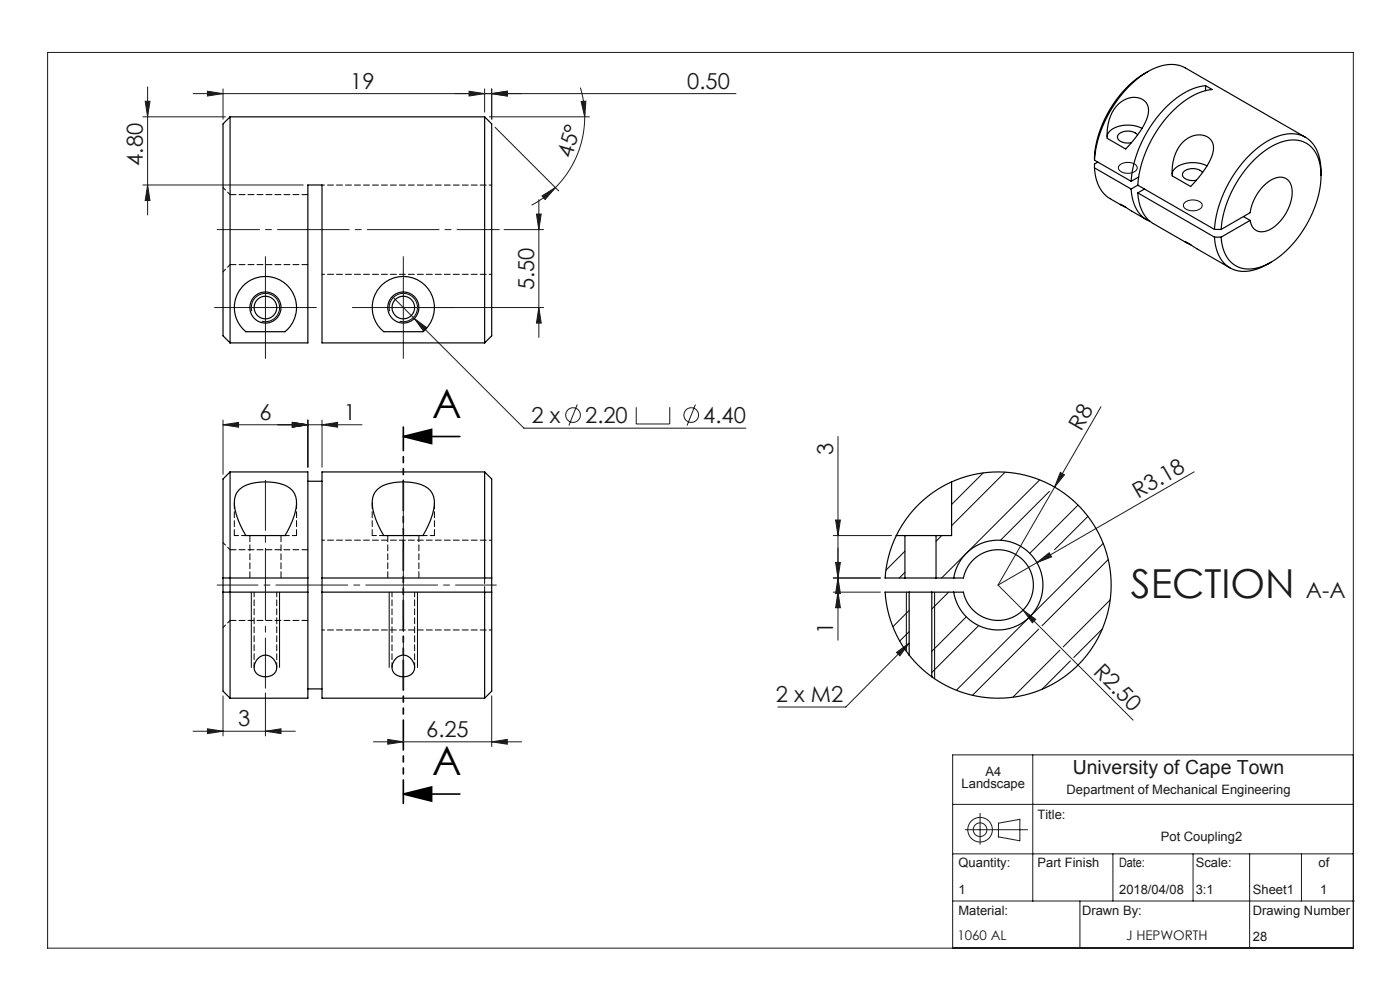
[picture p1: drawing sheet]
<svg xmlns="http://www.w3.org/2000/svg" width="297mm" height="210mm" viewBox="0 0 297 210" stroke-linecap="round" stroke-linejoin="round" font-family="sans-serif">
<g fill="none" stroke="#191924" stroke-width=".21">
<path d="M10.1 11.1h277v190h-277zM31.3 18.4v27.2M41 19.9h115.1M44 19.4l3.3 .5-3.3 .5zM47.3 18.9v6.4M99.5 19.4l3.3 .5-3.3 .5zM102.8 18.9v4.9M104.3 19.9l3.3-.5v1zM104.3 18.9v6.4M123.1 18.6a21.2 21.2 0 0 1 .9 6.2M30.3 24.8h17.5M30.3 39.2h34"/>
<path d="M30.8 21.5h1l-.5 3.3zM31.3 39.2l.5 3.3h-1zM103.8 24.8h21.2M105 27l13.5 13.5M117.8 39.8a21.2 21.2 0 0 1-5 3.7M123.3 21.5h1l-.3 3.3zM124 24.8a21.2 21.2 0 0 1-6.2 15M56.3 57.7v15M85.6 57.7v15M106.9 48.7h8.4M113.8 45.4h1l-.5 3.3zM114.3 42.4v29.2"/>
<path d="M115 41.6l2.8-1.8-2.2 2.5zM48.8 65.2h15M78.1 65.2h37.2M83.2 62.9l27.9 27.9h47.2M87.9 67.6l2.7 1.9-.7 .8zM114.3 65.2l.5 3.3h-1zM47.3 90.1l3.3-.5v1zM47.3 89.1v11.5M47.3 90.1h29.5M62 89.6l3.3 .5-3.3 .5zM65.3 89.1v10M68.3 90.1l3.3-.5v1z"/>
<path d="M68.3 89.1v10M122.5 85.8l-1.8 4.5M135 86.4v3.5h7.1v-3.5M147.5 85.8l-1.8 4.5M177.8 92.6v43.2M233.6 86.3l-9.9 17M176.8 113.6h12.3M177.3 110.3h1l-.5 3.3zM177.3 119.3h1l-.5 3.3zM220 119.3l2.6-2 .5 .8zM220 119.3l-8.3 4.8M223.7 103.3l-12 20.8"/>
<path d="M224.9 100.2l.9 .5-2.1 2.6zM253.3 100.1l-33.3 19.2M176.8 122.6h10M176.8 125.6h10M177.8 122.6l.5 3.3h-1zM177.8 125.6l.5 3.3h-1zM190.2 138.4l2.7-2-2 2.7zM192.9 136.4l-13.5 13.6h-14.4M211.7 124.1l5.3 5.3M217 129.4l2.7 2-.7 .7zM217 129.4l23.4 23.4M41 155.1h21.7"/>
<path d="M44 154.6l3.3 .5-3.3 .5zM47.3 147.6v8.5M56.3 155.1l3.3-.5v1zM56.3 147v9.1M79.2 157.4h31.5M82.3 156.8l3.3 .6-3.3 .5zM104.3 157.4l3.3-.6v1.1zM104.3 147.6v10.8M202.1 170.6h85M204.8 176h13.2M207.9 172.5v6.6M211.8 177.5l4.5 .8"/>
<path d="M211.8 177.5v-2.9l4.6-.8v4.6M219.1 160.1v31M287.1 160.1h-85v41M202.1 191.1h85.2M202.1 181.1h85M229.1 191.1v10M236.1 181.1v10M253.1 181.1v10M265.1 181.1v20M276.1 181.1v10"/>
<circle cx="121.6" cy="88" r="1.56"/>
<circle cx="146.6" cy="88" r="1.56"/>
<circle cx="207.9" cy="176" r="1.45"/>
<circle cx="207.9" cy="176" r="2.61"/>
</g>
<path d="M85.6 92.6h12M85.6 92.6l6-1.5v3zM85.6 168.4h12M85.6 168.4l6-1.5v3z" fill="none" stroke="#000" stroke-width=".35"/>
<path d="M237.5 35.1a2.67 2.67 0 0 1 3.7 .2 1.35 1.35 0 0 1-1.6 1.4 1.84 1.84 0 0 1-2.3-1.2zM251.3 43a2.67 2.67 0 0 1 3.7 .3 1.35 1.35 0 0 1-1.6 1.4 1.84 1.84 0 0 1-2.3-1.2zM53.4 66a3 3 0 0 1 2.6-3.8 3 3 0 0 1 3.3 3.3 3 3 0 0 1-3.8 2.6M82.7 66a3 3 0 0 1 2.6-3.8 3 3 0 0 1 3.2 3.3 3 3 0 0 1-3.7 2.6M53.3 125.6v16M59.3 125.6v16M82.6 125.6v16M88.6 125.6v16M192.3 125.6v12.6M198.3 125.6v18.4" fill="none" stroke="#000" stroke-width=".21"/>
<path d="M85.6 90.6v79.8" fill="none" stroke="#000" stroke-width=".35" stroke-dasharray="6.3 1.3 1.3 1.3 1.3 1.3" stroke-dashoffset="1.4"/>
<path d="M46.1 48.7h59.8" fill="none" stroke="#191924" stroke-width=".21" stroke-dasharray="15.2 1.3 1.3 1.3" stroke-dashoffset="6.3"/>
<path d="M46.1 124.1h59.2" fill="none" stroke="#191924" stroke-width=".21" stroke-dasharray="15.2 1.3 1.3 1.3" stroke-dashoffset="6.6"/>
<path d="M85.6 145.8v-44" fill="none" stroke="#191924" stroke-width=".21" stroke-dasharray="15.2 1.3 1.3 1.3" stroke-dashoffset="4.7"/>
<path d="M56.3 146v-44.1" fill="none" stroke="#191924" stroke-width=".21" stroke-dasharray="15.2 1.3 1.3 1.3" stroke-dashoffset="4.6"/>
<path d="M56.3 57.7v-3.3M85.6 57.7v-3.3M48.8 65.2h-3.3M56.3 72.7v3.3M63.8 65.2h3.3M78.1 65.2h-3.3M85.6 72.7v3.3M93.1 65.2h3.3" fill="none" stroke="#191924" stroke-width=".21" stroke-dasharray="15.2 1.3 1.3 1.3"/>
<path d="M85.6 92.6l6-1.5v3zM85.6 168.4l6-1.5v3z" fill="#000"/>
<g fill="#191924">
<path d="M87.9 67.6l2.7 1.9-.7 .8z"/>
<path d="M220 119.3l2.6-2 .5 .8z"/>
<path d="M224.9 100.2l.9 .5-2.1 2.6z"/>
<path d="M217 129.4l2.7 2-.7 .7z"/>
<path d="M190.2 138.4l2.7-2-2 2.7z"/>
<path d="M104.3 157.4l3.3-.6v1.1zM82.3 156.8l3.3 .6-3.3 .5z"/>
<path d="M99.5 19.4l3.3 .5-3.3 .5zM104.3 19.9l3.3-.5v1z"/>
<path d="M104.3 19.9l3.3-.5v1zM44 19.4l3.3 .5-3.3 .5z"/>
<path d="M62 89.6l3.3 .5-3.3 .5zM47.3 90.1l3.3-.5v1zM56.3 155.1l3.3-.5v1zM44 154.6l3.3 .5-3.3 .5zM68.3 90.1l3.3-.5v1zM62 89.6l3.3 .5-3.3 .5z"/>
<path d="M115 41.6l2.8-1.8-2.2 2.5zM123.3 21.5h1l-.3 3.3z"/>
<path d="M114.3 65.2l.5 3.3h-1zM113.8 45.4h1l-.5 3.3zM31.3 39.2l.5 3.3h-1zM30.8 21.5h1l-.5 3.3z"/>
<path d="M177.8 122.6l.5 3.3h-1zM177.3 110.3h1l-.5 3.3z"/>
<path d="M177.3 119.3h1l-.5 3.3zM177.8 125.6l.5 3.3h-1z"/>
</g>
<g fill="none" stroke="#000" stroke-width=".25">
<path d="M243.5 15.2a23.2 23.2 0 0 0-11.3 18.8M255.8 18.2l1.4 .8a15.7 15.7 0 0 0-9.9 6.2 25.3 25.3 0 0 0-5.9 14.1M255.8 18.2a15.7 15.7 0 0 0-10 6.2 25.3 25.3 0 0 0-5.8 14.1M255.8 18.2v1M48.8 24.8v47.9M48.8 24.8l-1.5 1.5v44.9l1.5 1.5M48.8 24.8h54M102.8 24.8v47.9M102.8 24.8l1.5 1.5v44.9l-1.5 1.5M232.2 35.6a7.6 7.6 0 0 0 3.3 6.5l2.4 1.4M232.2 34l7.8 4.5M232.2 35.6l7.8 4.5"/>
<path d="M232.9 34.4l-.7 .4v.8M237.2 22.1a4.3 4.3 0 0 1 5.6-.7 3.7 3.7 0 0 1 .2 4.6 23.4 23.4 0 0 1-4.2 5.6l-3.9-2.3a9.3 9.3 0 0 1 2.3-7.2zM241.3 28.6a2.85 2.85 0 0 0-4.2 .3 1.61 1.61 0 0 0 1.9 1.4h1M241.4 39.3l16.2 9.4M241.4 39.3l-1.4 .8M241.6 37.5l-1.6 1M242.3 27.2a6.4 6.4 0 0 0-7 .7l-.4 1M251 30.1a4.3 4.3 0 0 1 5.6-.7 3.7 3.7 0 0 1 .2 4.5 23.4 23.4 0 0 1-4.2 5.7l-3.9-2.3a9.3 9.3 0 0 1 2.3-7.2zM255.1 36.6a2.85 2.85 0 0 0-4.2 .2 1.61 1.61 0 0 0 1.9 1.5l1-.1M256.1 35.2a6.4 6.4 0 0 0-7 .7l-.4 1M276.9 29.1l-25.4-14.7a7.9 7.9 0 0 0-8 .8 25.2 25.2 0 0 0-11.3 18.8M280.2 37.3a9.1 9.1 0 0 0-2.7-7.8 7.3 7.3 0 0 0-7.9 .1 24.9 24.9 0 0 0-12 19.1"/>
<path d="M238.8 44l-1.1-.7 5.6 3.3M240 40.1a7.2 7.2 0 0 0 4 6.9M241.4 40.9a7.6 7.6 0 0 0 3.3 6.5l7 4.1M241.4 40.9l16.2 9.4M242.8 40.1l-1.4 .8M252.6 51.9l-1.1-.6 9.4 5.5M257.6 50.3a7.2 7.2 0 0 0 4 6.9 8.5 8.5 0 0 0 7.3-1.2l.7-.4M259.1 48.7a23.4 23.4 0 0 1 11.2-17.9 6.7 6.7 0 0 1 7.6 .1 9.2 9.2 0 0 1 2.2 8.3 23.5 23.5 0 0 1-10.9 16.7 6.8 6.8 0 0 1-7.7 0 7.6 7.6 0 0 1-2.4-5.6M259.1 50.3h-1.5M259.1 48.7h-1.5M263.8 45.9l1.4 .9M265.2 46.8a2.61 2.61 0 0 0 1.5 2.2 2.61 2.61 0 0 0 2.8-.3 9.5 9.5 0 0 0 4.5-9.1 2.59 2.59 0 0 0-4.2-1.5 10 10 0 0 0-4.6 7l-6.1 3.6"/>
<path d="M265.2 46.8l-6.1 3.5M48.8 72.7h16.5v-33.5h3v33.5h34.5M51.5 60.8a6.6 6.6 0 0 1 9.6-.1 6.6 6.6 0 0 1-.6 9.7h-8.3a6.6 6.6 0 0 1-.7-9.6zM80.7 60.8a6.6 6.6 0 0 1 9.7-.1 6.6 6.6 0 0 1-.7 9.7h-8.3a6.6 6.6 0 0 1-.7-9.6zM48.8 100.1h16.5v22.5M48.8 100.1v48M48.8 100.1l-1.5 1.5v21M50.8 103.8a8.9 8.9 0 0 1 6.6-1.5 6.1 6.1 0 0 1 5.1 2.4 6.9 6.9 0 0 1-.4 5.6l-1.6 3.3h-8.3a12.3 12.3 0 0 1-2.4-8l.5-1.2zM65.3 102.1h3M80 103.8a8.9 8.9 0 0 1 6.6-1.5 6.1 6.1 0 0 1 5.1 2.4 6.9 6.9 0 0 1-.4 5.6l-1.6 3.3h-8.3a12.3 12.3 0 0 1-2.3-8l.4-1.2zM102.8 100.1v22.5M102.8 100.1h-34.5v22.5"/>
<path d="M102.8 100.1l1.5 1.5v21M190.1 113.6a24 24 0 0 0-2.3 9h4.2M190.1 113.6h1.9M192 113.6h6.6M192 113.6v9M198.6 113.6v9M201.9 102.2a24 24 0 0 0-11.8 11.4M201.9 102.2a24 24 0 0 1 33.7 24.3 24 24 0 0 1-37.9 17.1M201.9 102.2v11.4h-3.3M47.3 125.6v21l1.5 1.5M47.3 122.6v3M47.3 125.6h18"/>
<path d="M47.3 122.6h18M54.7 139.7a2.34 2.34 0 0 1 3.3 .1 2.34 2.34 0 0 1 0 3.3 2.8 2.8 0 0 1-3.9-.7 2.52 2.52 0 0 1 .6-2.7zM65.3 125.6v22.5h-16.5M65.3 122.6v3M68.3 125.6v22.5h34.5M68.3 122.6v3M68.3 125.6h36M68.3 122.6h36M84 139.7a2.34 2.34 0 0 1 3.3 .1 2.34 2.34 0 0 1-.1 3.3 2.8 2.8 0 0 1-3.9-.7 2.52 2.52 0 0 1 .7-2.7zM102.8 125.6v22.5M104.3 125.6v21l-1.5 1.5M104.3 122.6v3"/>
<path d="M192 122.6h6.6M192.9 125.6h4.8M192.9 139a24 24 0 0 0 4.8 4.6M192.9 125.6h-5.1a24 24 0 0 0 5.1 13.4M192.9 125.6v13.4M197.7 125.6v18M198.6 122.6h5.8a7.5 7.5 0 0 1 11.5-4.7 7.5 7.5 0 0 1 0 12.4 7.5 7.5 0 0 1-11.5-4.7h-6.7M202.3 122.6a9.5 9.5 0 0 1 14.6-6.5 9.5 9.5 0 0 1 0 16 9.5 9.5 0 0 1-14.6-6.5M65.3 146.1h3"/>
<circle cx="56.3" cy="65.2" r="3.3"/>
<circle cx="56.3" cy="65.2" r="2.4"/>
<circle cx="85.6" cy="65.2" r="2.4"/>
<circle cx="85.6" cy="65.2" r="3.3"/>
</g>
<path d="M102.8 122.6v3" fill="none" stroke="#000" stroke-width=".21" stroke-dasharray="1.3 .6" stroke-dashoffset=".1"/>
<path d="M49.7 113.6h2.5M60.5 113.6h2.4M79 113.6h2.4M89.7 113.6h2.5" fill="none" stroke="#000" stroke-width=".21" stroke-dasharray="1.3 .6" stroke-dashoffset=".4"/>
<path d="M48.8 56.1h16.5M65.3 41.3h-16.5M49.7 106.6v7M62.9 113.6v-7M65.3 116.6h-16.5M79 106.6v7M92.2 113.6v-7M48.8 131.6h16.5" fill="none" stroke="#000" stroke-width=".21" stroke-dasharray="1.3 .6"/>
<path d="M53 113.6v9M82.3 113.6v9M59.6 122.6v-9M88.9 122.6v-9" fill="none" stroke="#000" stroke-width=".21" stroke-dasharray="1.3 .6" stroke-dashoffset="-.1"/>
<path d="M53.9 125.6v16M83.2 125.6v16M58.7 141.6v-16M88 141.6v-16" fill="none" stroke="#000" stroke-width=".21" stroke-dasharray="1.3 .6" stroke-dashoffset=".3"/>
<path d="M104.3 39.3h-36M68.3 58.2h36M104.3 114.6h-36M68.3 133.6h36" fill="none" stroke="#000" stroke-width=".21" stroke-dasharray="1.3 .6" stroke-dashoffset=".7"/>
<path d="M47.3 57.7l1.5-1.6M48.8 41.3l-1.5-1.5M48.8 116.6l-1.5-1.5M47.3 133.1l1.5-1.5" fill="none" stroke="#000" stroke-width=".21" stroke-dasharray="1.3 .6" stroke-dashoffset=".5"/>
<g fill="none" stroke="#000" stroke-width=".21">
<path d="M192 116.9l-4.1 4.1M199.8 113.6l-1.2 1.2M208.6 100.3l-6.7 6.7M213.2 100.2l-11.3 11.3M220.6 101.8l-20.8 20.8M222.6 104.2l-10.3 10.4M228.7 107.1l-10.2 10.3M230.8 109.5l-7.1 7.1M234 115.3l-31.1 31.1M235.1 118.7l-14 14M187.8 125.6h.1M192 121.4l-1.2 1.2"/>
<path d="M192.9 134l-2 2M192.9 129.5l-3.5 3.4M201.2 125.6l-3.5 3.6M205 130.8l-7.3 7.4M207.6 132.7l-9.9 9.9M220.4 133.4l-14.1 14.1M224.8 137.9l-9.9 10M233.8 133.4l-6 6.1M235.5 127.3l-9.9 9.9M227.1 140.2l-6.1 6"/>
</g>
<g font-size="8.5">
<text x="91.7" y="88.6">A</text>
<text x="91.7" y="164.5">A</text>
</g>
<text font-size="8.5" fill="#191924" x="239.9" y="126.9">SECTION</text>
<g font-size="4.7" fill="#191924">
<text x="74.3" y="18.8">19</text>
<text x="145.8" y="18.8">0.50</text>
<text x="30.3" y="35.2" transform="rotate(-90 30.3 35.2)">4.80</text>
<text x="121.3" y="33.7" transform="rotate(-74 121.3 33.7)">45°</text>
<text x="113.3" y="61.5" transform="rotate(-90 113.3 61.5)">5.50</text>
<text x="55" y="89.1">6</text>
<text x="72.9" y="89.1">1</text>
<text x="112.7" y="89.8">2 x</text>
<text x="124.1" y="89.8">2.20</text>
<text x="149.2" y="89.8">4.40</text>
<text x="229.3" y="91.6" transform="rotate(-60 229.3 91.6)">R8</text>
<text x="176.8" y="96.5" transform="rotate(-90 176.8 96.5)">3</text>
<text x="241.4" y="105.8" transform="rotate(-30 241.4 105.8)">R3.18</text>
<text x="277" y="126.9">A-A</text>
<text x="176.8" y="134.5" transform="rotate(-90 176.8 134.5)">1</text>
<text x="231.8" y="142.7" transform="rotate(45 231.8 142.7)">R2.50</text>
<text x="164.6" y="148.9">2 x M2</text>
<text x="50.5" y="154.1">3</text>
<text x="90.4" y="156.3">6.25</text>
</g>
<text font-size="4.1" fill="#191924" x="227.6" y="164.3">University of Cape Town</text>
<g font-size="2.8" fill="#191924">
<text x="203.1" y="199.3">1060 AL</text>
<text x="238.9" y="199.3">J HEPWORTH</text>
</g>
<g font-size="2.7" fill="#191924">
<text x="204" y="167.2">Landscape</text>
<text x="209.1" y="164.6">A4</text>
<text x="220.1" y="173.7">Title:</text>
<text x="226.3" y="168.5">Department of Mechanical Engineering</text>
<text x="246.3" y="178.4">Pot Coupling2</text>
<text x="203.3" y="184">Quantity:</text>
<text x="220.1" y="184">Part Finish</text>
<text x="237.4" y="184">Date:</text>
<text x="253.7" y="184">Scale:</text>
<text x="279.7" y="184">of</text>
<text x="203.3" y="189.6">1</text>
<text x="237.4" y="189.6">2018/04/08</text>
<text x="253.7" y="189.6">3:1</text>
<text x="265.8" y="189.6">Sheet1</text>
<text x="280.1" y="189.6">1</text>
<text x="203.3" y="194.1">Material:</text>
<text x="229.6" y="194.1">Drawn By:</text>
<text x="265.8" y="194.1">Drawing Number</text>
<text x="265.8" y="199.6">28</text>
</g>
</svg>
